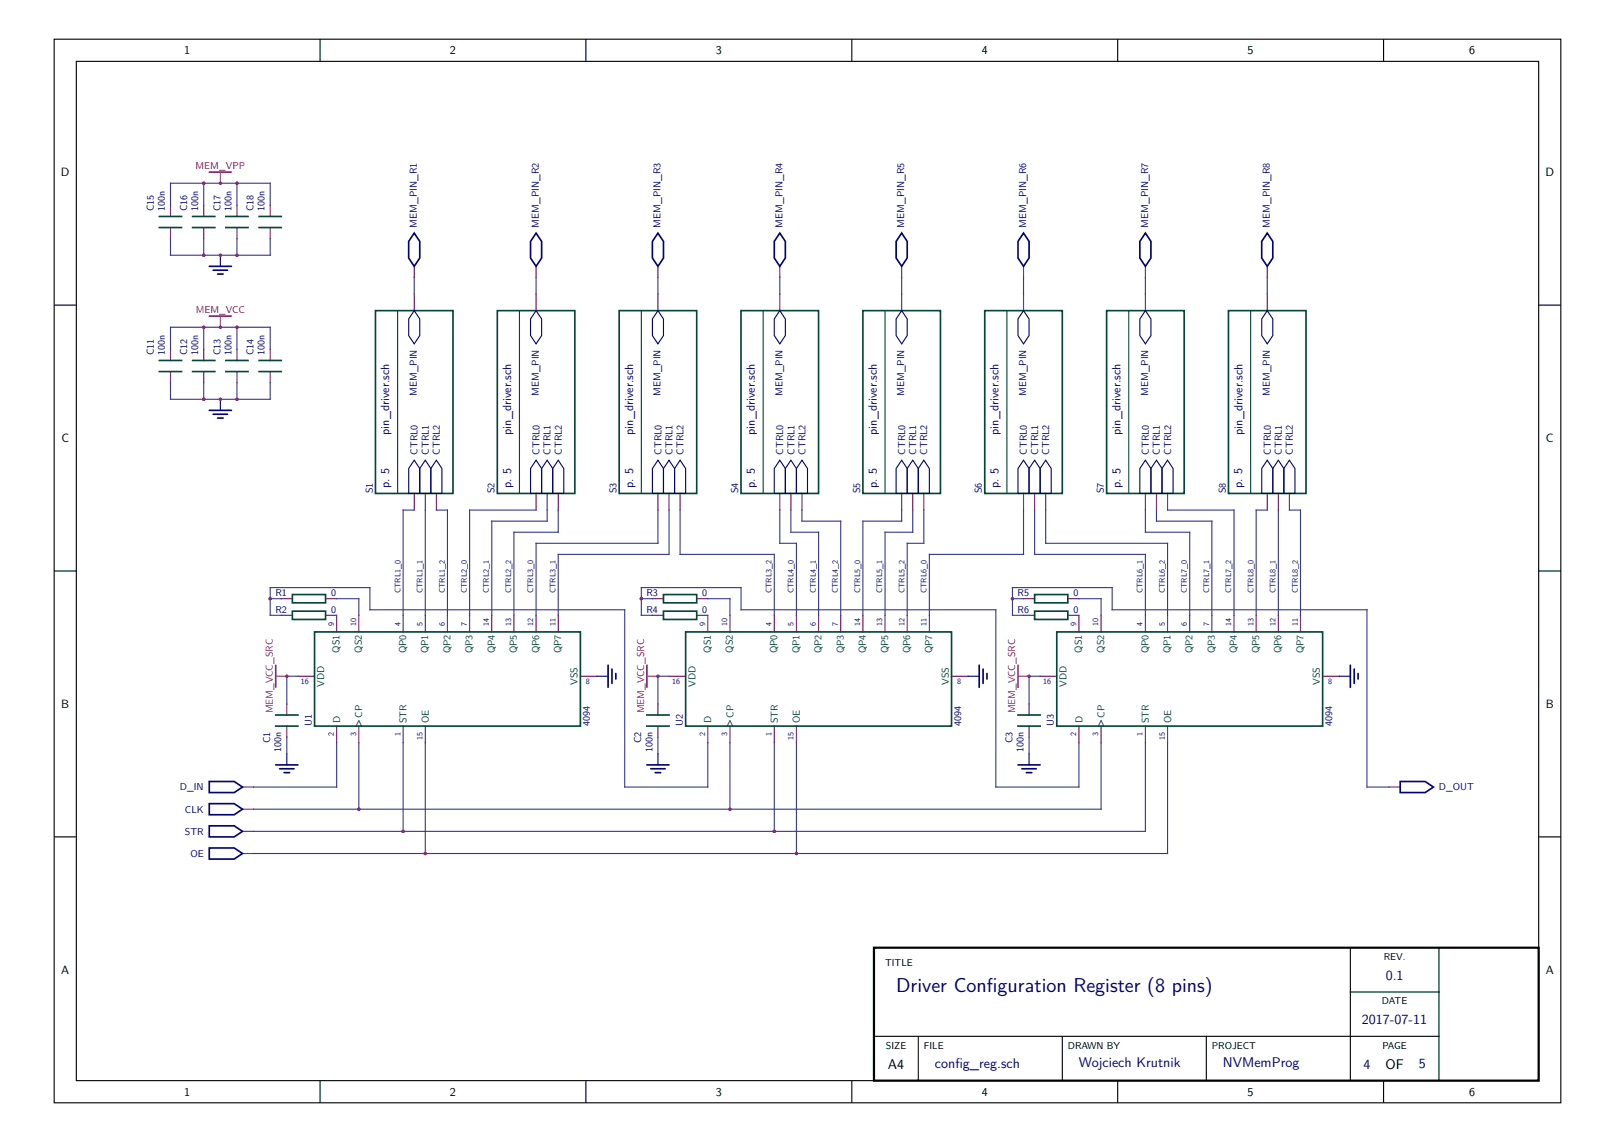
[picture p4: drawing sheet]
<svg xmlns="http://www.w3.org/2000/svg" width="297mm" height="210mm" viewBox="0 0 297 210" stroke-linecap="round" stroke-linejoin="round" font-family="sans-serif">
<g fill="none" stroke="#000" stroke-width=".2">
<path d="M10 7.2h277v195.6h-277zM14 11.3h269v187.4h-269zM58.9 7.2v4.1M107.8 7.2v4.1M156.6 7.2v4.1M205.5 7.2v4.1M254.4 7.2v4.1M10 56.1h4M283 56.1h4M10 105h4M283 105h4M10 153.9h4"/>
<path d="M283 153.9h4M248.3 174.3v24.4M264.6 174.3v24.4M58.9 198.7v4.1M107.8 198.7v4.1M156.6 198.7v4.1M160.7 190.6h103.9M168.9 190.6v8.1M195.4 190.6v8.1M205.5 198.7v4.1M221.8 190.6v8.1M248.3 182.4h16.3"/>
<path d="M254.4 198.7v4.1"/>
</g>
<path d="M160.7 174.3h122.3v24.4h-122.3z" fill="none" stroke="#000" stroke-width=".41"/>
<g fill="none" stroke="#67146a" stroke-width=".2">
<path d="M31.4 37.8v2M37.5 37.8v2M43.6 37.8v2M49.7 37.8v2M31.4 41.8v2.1M37.5 41.8v2.1M43.6 41.8v2.1M49.7 41.8v2.1M76.2 49v2M76.2 54.1v3M98.6 49v2M98.6 54.1v3"/>
<path d="M121 49v2M121 54.1v3M143.4 49v2M143.4 54.1v3M165.8 49v2M165.8 54.1v3M188.2 49v2M188.2 54.1v3M210.6 49v2M210.6 54.1v3M233 49v2M233 54.1v3"/>
<path d="M31.4 64.3v2M31.4 68.3v2.1M37.5 64.3v2M37.5 68.3v2.1M43.6 64.3v2M43.6 68.3v2.1M49.7 64.3v2M49.7 68.3v2.1M76.2 90.7v3.1M78.2 90.7v3.1M80.2 90.7v3.1M98.6 90.7v3.1"/>
<path d="M100.6 90.7v3.1M102.7 90.7v3.1M121 90.7v3.1M123 90.7v3.1M125.1 90.7v3.1M143.4 90.7v3.1M145.4 90.7v3.1M147.5 90.7v3.1M165.8 90.7v3.1M167.9 90.7v3.1M169.9 90.7v3.1M188.2 90.7v3.1"/>
<path d="M190.3 90.7v3.1M192.3 90.7v3.1M210.6 90.7v3.1M212.7 90.7v3.1M214.7 90.7v3.1M233 90.7v3.1M235.1 90.7v3.1M237.1 90.7v3.1M51.7 110.1h2.1M51.7 113.1h2.1M59.9 113.1h2v3.1M59.9 110.1h2"/>
<path d="M66 113.1v3.1M74.1 113.1v3.1M78.2 113.1v3.1M82.3 113.1v3.1M86.4 113.1v3.1M90.4 113.1v3.1M94.5 113.1v3.1M98.6 113.1v3.1M102.7 113.1v3.1M120 110.1h2M120 113.1h2M128.1 113.1h2.1v3.1"/>
<path d="M128.1 110.1h2.1M134.2 113.1v3.1M142.4 113.1v3.1M146.5 113.1v3.1M150.5 113.1v3.1M154.6 113.1v3.1M158.7 113.1v3.1M162.8 113.1v3.1M166.8 113.1v3.1M170.9 113.1v3.1M188.2 110.1h2.1M188.2 113.1h2.1"/>
<path d="M196.4 113.1h2v3.1M196.4 110.1h2M202.5 113.1v3.1M210.6 113.1v3.1M214.7 113.1v3.1M218.8 113.1v3.1M222.9 113.1v3.1M226.9 113.1v3.1M231 113.1v3.1M235.1 113.1v3.1M239.2 113.1v3.1M52.7 129.4v2.1"/>
<path d="M52.7 133.5v2.1M54.8 124.4h3M61.9 133.5v3.1M66 133.5v3.1M74.1 133.5v3.1M78.2 133.5v3.1M106.7 124.4h3.1M121 129.4v2.1M121 133.5v2.1M123 124.4h3.1M130.2 133.5v3.1M134.2 133.5v3.1"/>
<path d="M142.4 133.5v3.1M146.5 133.5v3.1M175 124.4h3M189.2 129.4v2.1M189.2 133.5v2.1M191.3 124.4h3M198.4 133.5v3.1M202.5 133.5v3.1M210.6 133.5v3.1M214.7 133.5v3.1M243.2 124.4h3.1M44.6 144.7h2"/>
<path d="M44.6 148.8h2M44.6 157h2M44.6 152.9h2M255.5 144.7h2"/>
</g>
<path d="M65.5 133.5l.5-1 .5 1M133.7 133.5l.5-1 .5 1M202 133.5l.5-1 .5 1" fill="none" stroke="#008b8b" stroke-width=".2"/>
<g fill="none" stroke="#034536" stroke-width=".31">
<path d="M29.3 39.8h4.1M35.4 39.8h4.1M41.5 39.8h4.1M47.7 39.8h4M29.3 41.8h4.1M35.4 41.8h4.1M41.5 41.8h4.1M47.7 41.8h4M69 57.1h14.3v33.6h-14.3zM91.5 57.1h14.2v33.6h-14.2zM113.9 57.1h14.2v33.6h-14.2zM136.3 57.1h14.2v33.6h-14.2z"/>
<path d="M158.7 57.1h14.2v33.6h-14.2zM181.1 57.1h14.3v33.6h-14.3zM203.5 57.1h14.3v33.6h-14.3zM225.9 57.1h14.3v33.6h-14.3zM29.3 66.3h4.1M29.3 68.3h4.1M35.4 66.3h4.1M35.4 68.3h4.1M41.5 66.3h4.1M41.5 68.3h4.1M47.7 66.3h4M47.7 68.3h4"/>
<path d="M53.8 109.3h6.1v1.6h-6.1zM53.8 112.4h6.1v1.5h-6.1zM57.8 116.2h48.9v17.3h-48.9zM122 109.3h6.1v1.6h-6.1zM122 112.4h6.1v1.5h-6.1zM126.1 116.2h48.9v17.3h-48.9zM190.3 109.3h6.1v1.6h-6.1zM190.3 112.4h6.1v1.5h-6.1zM194.3 116.2h48.9v17.3h-48.9zM50.7 131.5h4.1M50.7 133.5h4.1M119 131.5h4"/>
<path d="M119 133.5h4M187.2 131.5h4.1M187.2 133.5h4.1"/>
</g>
<path d="M40.5 31.7v2M40.5 58.1v2.1M50.7 124.4h2M119 124.4h2M187.2 124.4h2" fill="none" stroke="#b82e2e" stroke-width=".2"/>
<path d="M38.5 31.7h4.1M38.5 58.1h4.1M50.7 122.3v4.1M119 122.3v4.1M187.2 122.3v4.1" fill="none" stroke="#b82e2e" stroke-width=".31"/>
<g fill="none" stroke="#000275" stroke-width=".2">
<path d="M40.5 46.9v2.1M76.2 57.1l1 1.6v3l-1 1.5-1-1.5v-3zM98.6 57.1l1 1.6v3l-1 1.5-1-1.5v-3zM121 57.1l1 1.6v3l-1 1.5-1-1.5v-3zM143.4 57.1l1 1.6v3l-1 1.5-1-1.5v-3zM165.8 57.1l1 1.6v3l-1 1.5-1-1.5v-3zM188.2 57.1l1 1.6v3l-1 1.5-1-1.5v-3zM210.6 57.1l1.1 1.6v3l-1.1 1.5-1-1.5v-3zM233 57.1l1.1 1.6v3l-1.1 1.5-1-1.5v-3zM40.5 73.4v2.1M76.2 84.6l1 1.6v4.5h-2v-4.5zM78.2 84.6l1 1.6v4.5h-2v-4.5z"/>
<path d="M80.2 84.6l1.1 1.6v4.5h-2.1v-4.5zM98.6 84.6l1 1.6v4.5h-2v-4.5zM100.6 84.6l1 1.6v4.5h-2v-4.5zM102.7 84.6l1 1.6v4.5h-2.1v-4.5zM121 84.6l1 1.6v4.5h-2v-4.5zM123 84.6l1.1 1.6v4.5h-2.1v-4.5zM125.1 84.6l1 1.6v4.5h-2v-4.5zM143.4 84.6l1 1.6v4.5h-2v-4.5zM145.4 84.6l1.1 1.6v4.5h-2.1v-4.5zM147.5 84.6l1 1.6v4.5h-2v-4.5zM165.8 84.6l1 1.6v4.5h-2v-4.5zM167.9 84.6l1 1.6v4.5h-2.1v-4.5z"/>
<path d="M169.9 84.6l1 1.6v4.5h-2v-4.5zM188.2 84.6l1 1.6v4.5h-2v-4.5zM190.3 84.6l1 1.6v4.5h-2.1v-4.5zM192.3 84.6l1 1.6v4.5h-2v-4.5zM210.6 84.6l1.1 1.6v4.5h-2.1v-4.5zM212.7 84.6l1 1.6v4.5h-2v-4.5zM214.7 84.6l1 1.6v4.5h-2v-4.5zM233 84.6l1.1 1.6v4.5h-2.1v-4.5zM235.1 84.6l1 1.6v4.5h-2v-4.5zM237.1 84.6l1 1.6v4.5h-2v-4.5zM52.7 138.6v2.1M109.8 124.4h2"/>
<path d="M121 138.6v2.1M178 124.4h2.1M189.2 138.6v2.1M246.3 124.4h2"/>
</g>
<g fill="none" stroke="#000275" stroke-width=".31">
<path d="M38.5 49h4.1M39.2 49.7h2.6M40 50.4h1M76.2 42.9l1 1.5v3l-1 1.6-1-1.6v-3zM98.6 42.9l1 1.5v3l-1 1.6-1-1.6v-3zM121 42.9l1 1.5v3l-1 1.6-1-1.6v-3zM143.4 42.9l1 1.5v3l-1 1.6-1-1.6v-3zM165.8 42.9l1 1.5v3l-1 1.6-1-1.6v-3zM188.2 42.9l1 1.5v3l-1 1.6-1-1.6v-3zM210.6 42.9l1.1 1.5v3l-1.1 1.6-1-1.6v-3zM233 42.9l1.1 1.5v3l-1.1 1.6-1-1.6v-3zM38.5 75.5h4.1"/>
<path d="M39.2 76.2h2.6M40 76.9h1M111.8 122.3v4.1M112.5 123v2.7M113.3 123.8v1.1M180.1 122.3v4.1M180.8 123v2.7M181.5 123.8v1.1M248.3 122.3v4.1M249 123v2.7M249.8 123.8v1.1M38.5 143.7h4.6l1.5 1-1.5 1h-4.6z"/>
<path d="M38.5 147.8h4.6l1.5 1-1.5 1h-4.6zM38.5 155.9h4.6l1.5 1.1-1.5 1h-4.6zM38.5 151.9h4.6l1.5 1-1.5 1h-4.6zM50.7 140.7h4.1M51.4 141.4h2.7M52.2 142.1h1.1M119 140.7h4M119.7 141.4h2.6M120.5 142.1h1M187.2 140.7h4.1M187.9 141.4h2.7M188.7 142.1h1.1"/>
<path d="M257.5 143.7h4.6l1.5 1-1.5 1h-4.6z"/>
</g>
<g fill="none" stroke="#353691" stroke-width=".2">
<path d="M31.4 37.8v-4.1h18.3v4.1M37.5 33.7v4.1M43.6 33.7v4.1M31.4 43.9v3h18.3v-3M37.5 43.9v3M43.6 43.9v3M76.2 51v3.1M98.6 51v3.1M121 51v3.1M143.4 51v3.1M165.8 51v3.1M188.2 51v3.1"/>
<path d="M210.6 51v3.1M233 51v3.1M31.4 64.3v-4.1h18.3v4.1M31.4 70.4v3h18.3v-3M37.5 60.2v4.1M37.5 70.4v3M43.6 60.2v4.1M43.6 70.4v3M76.2 93.8h-2.1v19.3M78.2 93.8v19.3M80.2 93.8h2.1v19.3M98.6 93.8h-12.2v19.3"/>
<path d="M100.6 93.8v2h-10.2v17.3M102.7 93.8v4.1h-8.2v15.2M121 93.8v6.1h-22.4v13.2M123 93.8v8.1h-20.3v11.2M125.1 93.8v8.1h17.3v11.2M143.4 93.8v6.1h3.1v13.2M145.4 93.8v4.1h5.1v15.2M147.5 93.8v2h7.1v17.3M165.8 93.8v2h-7.1v17.3M167.9 93.8v4.1h-5.1v15.2M169.9 93.8v6.1h-3.1v13.2M188.2 93.8v8.1h-17.3v11.2"/>
<path d="M190.3 93.8v8.1h20.3v11.2M192.3 93.8v6.1h22.4v13.2M210.6 93.8v4.1h8.2v15.2M212.7 93.8v2h10.2v17.3M214.7 93.8h12.2v19.3M233 93.8h-2v19.3M235.1 93.8v19.3M237.1 93.8h2.1v19.3M49.7 110.1h2M51.7 113.1h-2v-5h18.3v4h46.9v32.6h15.3v-8.1M61.9 110.1h4.1v3M117.9 110.1h2.1"/>
<path d="M120 113.1h-2.1v-5h18.4v4h46.8v32.6h15.3v-8.1M130.2 110.1h4v3M186.2 110.1h2M188.2 113.1h-2v-5h18.3v4h46.9v32.6h4.1M198.4 110.1h4.1v3M52.7 135.6v3M54.8 124.4h-2.1v5M61.9 136.6v8.1h-15.3M66 136.6v12.2M74.1 136.6v16.3M78.2 136.6v20.4M121 135.6v3"/>
<path d="M123 124.4h-2v5M134.2 136.6v12.2M142.4 136.6v16.3M146.5 136.6v20.4M189.2 135.6v3M191.3 124.4h-2.1v5M202.5 136.6v12.2h-155.9M210.6 136.6v16.3h-164M214.7 136.6v20.4h-168.1"/>
</g>
<path d="M73.1 57.1v33.6M95.5 57.1v33.6M117.9 57.1v33.6M140.4 57.1v33.6M162.8 57.1v33.6M185.2 57.1v33.6M207.6 57.1v33.6M230 57.1v33.6" fill="none" stroke="#034536" stroke-width=".2"/>
<g fill="#8f3591">
<path d="M120.8 124.1h.4l.1 .3-.1 .2h-.4l-.1-.2z"/>
<path d="M52.5 124.1h.5l.1 .3-.1 .2h-.5l-.1-.2z"/>
<path d="M189 124.1h.5l.1 .3-.1 .2h-.5l-.1-.2z"/>
<path d="M65.8 148.6h.4l.1 .2-.1 .2h-.4l-.1-.2z"/>
<path d="M134 148.6h.4l.1 .2-.1 .2h-.4l-.1-.2z"/>
<path d="M78 156.7h.4l.1 .3-.1 .2h-.4l-.1-.2z"/>
<path d="M146.3 156.7h.4l.1 .3-.1 .2h-.4l-.1-.2z"/>
<path d="M73.9 152.6h.4l.1 .3-.1 .2h-.4l-.1-.2z"/>
<path d="M142.2 152.6h.4l.1 .3-.1 .2h-.4l-.1-.2z"/>
<path d="M40.3 59.9h.4l.1 .3-.1 .2h-.4l-.1-.2z"/>
<path d="M40.3 33.5h.4l.1 .2-.1 .2h-.4l-.1-.2z"/>
<path d="M37.3 59.9h.4l.1 .3-.1 .2h-.4l-.1-.2z"/>
<path d="M40.3 73.2h.4l.1 .2-.1 .3h-.4l-.1-.3z"/>
<path d="M37.3 73.2h.4l.1 .2-.1 .3h-.4l-.1-.3z"/>
<path d="M40.3 46.7h.4l.1 .2-.1 .3h-.4l-.1-.3z"/>
<path d="M43.4 59.9h.4l.1 .3-.1 .2h-.4l-.1-.2z"/>
<path d="M43.4 73.2h.4l.1 .2-.1 .3h-.4l-.1-.3z"/>
<path d="M43.4 33.5h.4l.1 .2-.1 .2h-.4l-.1-.2z"/>
<path d="M37.3 33.5h.4l.1 .2-.1 .2h-.4l-.1-.2z"/>
<path d="M43.4 46.7h.4l.1 .2-.1 .3h-.4l-.1-.3z"/>
<path d="M37.3 46.7h.4l.1 .2-.1 .3h-.4l-.1-.3z"/>
<path d="M49.5 109.9h.4l.1 .2-.1 .2h-.4l-.1-.2z"/>
<path d="M117.7 109.9h.5v.2v.2h-.5l-.1-.2z"/>
<path d="M186 109.9h.4l.1 .2-.1 .2h-.4l-.1-.2z"/>
</g>
<g font-size="3.7" fill="#000275">
<text x="164.8" y="182.4">Driver Confguration Register (8 pins)</text>
<text x="181.5" y="182.4">i</text>
</g>
<g font-size="2.6" fill="#000275">
<text x="254.8" y="180.2">0.1</text>
<text x="250.5" y="188.4">2017-07-11</text>
<text x="171.9" y="196.3">confg_reg.sch</text>
<text x="175.7" y="196.3">i</text>
<text x="198.4" y="196.3">Wojciech Krutnik</text>
<text x="224.9" y="196.3">NVMemProg</text>
<text x="250.7" y="196.5">4</text>
<text x="260.9" y="196.5">5</text>
</g>
<g font-size="2.6">
<text x="163.3" y="196.6">A4</text>
<text x="254.8" y="196.6">OF</text>
</g>
<g font-size="2.2">
<text x="33.9" y="10">1</text>
<text x="82.8" y="10">2</text>
<text x="131.6" y="10">3</text>
<text x="180.5" y="10">4</text>
<text x="229.4" y="9.9">5</text>
<text x="270.2" y="10">6</text>
<text x="11.2" y="32.4">D</text>
<text x="284.2" y="32.4">D</text>
<text x="11.3" y="81.3">C</text>
<text x="284.3" y="81.3">C</text>
<text x="11.3" y="130.2">B</text>
<text x="284.3" y="130.2">B</text>
<text x="11.3" y="179.1">A</text>
<text x="284.3" y="179.1">A</text>
<text x="33.9" y="201.5">1</text>
<text x="82.8" y="201.5">2</text>
<text x="131.6" y="201.5">3</text>
<text x="180.5" y="201.5">4</text>
<text x="229.4" y="201.5">5</text>
<text x="270.2" y="201.5">6</text>
</g>
<g font-size="2.2" fill="#000275">
<text x="71.6" y="79.9" transform="rotate(-90 71.6 79.9)">pin_driver.sch</text>
<text x="94" y="79.9" transform="rotate(-90 94 79.9)">pin_driver.sch</text>
<text x="116.4" y="79.9" transform="rotate(-90 116.4 79.9)">pin_driver.sch</text>
<text x="138.8" y="79.9" transform="rotate(-90 138.8 79.9)">pin_driver.sch</text>
<text x="161.2" y="79.9" transform="rotate(-90 161.2 79.9)">pin_driver.sch</text>
<text x="183.6" y="79.9" transform="rotate(-90 183.6 79.9)">pin_driver.sch</text>
<text x="206.1" y="79.9" transform="rotate(-90 206.1 79.9)">pin_driver.sch</text>
<text x="228.5" y="79.9" transform="rotate(-90 228.5 79.9)">pin_driver.sch</text>
<text x="71.6" y="89.7" transform="rotate(-90 71.6 89.7)">p. 5</text>
<text x="94" y="89.7" transform="rotate(-90 94 89.7)">p. 5</text>
<text x="116.4" y="89.7" transform="rotate(-90 116.4 89.7)">p. 5</text>
<text x="138.8" y="89.7" transform="rotate(-90 138.8 89.7)">p. 5</text>
<text x="161.2" y="89.7" transform="rotate(-90 161.2 89.7)">p. 5</text>
<text x="183.6" y="89.7" transform="rotate(-90 183.6 89.7)">p. 5</text>
<text x="206.1" y="89.7" transform="rotate(-90 206.1 89.7)">p. 5</text>
<text x="228.5" y="89.7" transform="rotate(-90 228.5 89.7)">p. 5</text>
</g>
<g font-size="1.8" fill="#b82e2e">
<text x="36" y="31.1">MEM_VPP</text>
<text x="36" y="57.6">MEM_VCC</text>
<text x="50.2" y="131.2" transform="rotate(-90 50.2 131.2)">MEM_VCC_SRC</text>
<text x="118.4" y="131.2" transform="rotate(-90 118.4 131.2)">MEM_VCC_SRC</text>
<text x="186.7" y="131.2" transform="rotate(-90 186.7 131.2)">MEM_VCC_SRC</text>
</g>
<g font-size="1.8" fill="#000275">
<text x="28.3" y="38.8" transform="rotate(-90 28.3 38.8)">C15</text>
<text x="30.3" y="38.8" transform="rotate(-90 30.3 38.8)">100n</text>
<text x="34.4" y="38.8" transform="rotate(-90 34.4 38.8)">C16</text>
<text x="36.4" y="38.8" transform="rotate(-90 36.4 38.8)">100n</text>
<text x="40.5" y="38.8" transform="rotate(-90 40.5 38.8)">C17</text>
<text x="42.6" y="38.8" transform="rotate(-90 42.6 38.8)">100n</text>
<text x="46.6" y="38.8" transform="rotate(-90 46.6 38.8)">C18</text>
<text x="48.7" y="38.8" transform="rotate(-90 48.7 38.8)">100n</text>
<text x="76.7" y="41.8" transform="rotate(-90 76.7 41.8)">MEM_PIN_R1</text>
<text x="99.1" y="41.8" transform="rotate(-90 99.1 41.8)">MEM_PIN_R2</text>
<text x="121.5" y="41.8" transform="rotate(-90 121.5 41.8)">MEM_PIN_R3</text>
<text x="143.9" y="41.8" transform="rotate(-90 143.9 41.8)">MEM_PIN_R4</text>
<text x="166.3" y="41.8" transform="rotate(-90 166.3 41.8)">MEM_PIN_R5</text>
<text x="188.7" y="41.8" transform="rotate(-90 188.7 41.8)">MEM_PIN_R6</text>
<text x="211.1" y="41.8" transform="rotate(-90 211.1 41.8)">MEM_PIN_R7</text>
<text x="233.5" y="41.8" transform="rotate(-90 233.5 41.8)">MEM_PIN_R8</text>
<text x="28.3" y="65.3" transform="rotate(-90 28.3 65.3)">C11</text>
<text x="30.3" y="65.3" transform="rotate(-90 30.3 65.3)">100n</text>
<text x="34.4" y="65.3" transform="rotate(-90 34.4 65.3)">C12</text>
<text x="36.4" y="65.3" transform="rotate(-90 36.4 65.3)">100n</text>
<text x="40.5" y="65.3" transform="rotate(-90 40.5 65.3)">C13</text>
<text x="42.6" y="65.3" transform="rotate(-90 42.6 65.3)">100n</text>
<text x="46.6" y="65.3" transform="rotate(-90 46.6 65.3)">C14</text>
<text x="48.7" y="65.3" transform="rotate(-90 48.7 65.3)">100n</text>
<text x="76.7" y="72.8" transform="rotate(-90 76.7 72.8)">MEM_PIN</text>
<text x="99.1" y="72.8" transform="rotate(-90 99.1 72.8)">MEM_PIN</text>
<text x="121.5" y="72.8" transform="rotate(-90 121.5 72.8)">MEM_PIN</text>
<text x="143.9" y="72.8" transform="rotate(-90 143.9 72.8)">MEM_PIN</text>
<text x="166.3" y="72.8" transform="rotate(-90 166.3 72.8)">MEM_PIN</text>
<text x="188.7" y="72.8" transform="rotate(-90 188.7 72.8)">MEM_PIN</text>
<text x="211.1" y="72.8" transform="rotate(-90 211.1 72.8)">MEM_PIN</text>
<text x="233.5" y="72.8" transform="rotate(-90 233.5 72.8)">MEM_PIN</text>
<text x="76.8" y="83.6" transform="rotate(-90 76.8 83.6)">CTRL0</text>
<text x="78.9" y="83.6" transform="rotate(-90 78.9 83.6)">CTRL1</text>
<text x="80.9" y="83.6" transform="rotate(-90 80.9 83.6)">CTRL2</text>
<text x="99.2" y="83.6" transform="rotate(-90 99.2 83.6)">CTRL0</text>
<text x="101.3" y="83.6" transform="rotate(-90 101.3 83.6)">CTRL1</text>
<text x="103.3" y="83.6" transform="rotate(-90 103.3 83.6)">CTRL2</text>
<text x="121.6" y="83.6" transform="rotate(-90 121.6 83.6)">CTRL0</text>
<text x="123.7" y="83.6" transform="rotate(-90 123.7 83.6)">CTRL1</text>
<text x="125.7" y="83.6" transform="rotate(-90 125.7 83.6)">CTRL2</text>
<text x="144" y="83.6" transform="rotate(-90 144 83.6)">CTRL0</text>
<text x="146.1" y="83.6" transform="rotate(-90 146.1 83.6)">CTRL1</text>
<text x="148.1" y="83.6" transform="rotate(-90 148.1 83.6)">CTRL2</text>
<text x="166.4" y="83.6" transform="rotate(-90 166.4 83.6)">CTRL0</text>
<text x="168.5" y="83.6" transform="rotate(-90 168.5 83.6)">CTRL1</text>
<text x="170.5" y="83.6" transform="rotate(-90 170.5 83.6)">CTRL2</text>
<text x="188.9" y="83.6" transform="rotate(-90 188.9 83.6)">CTRL0</text>
<text x="190.9" y="83.6" transform="rotate(-90 190.9 83.6)">CTRL1</text>
<text x="192.9" y="83.6" transform="rotate(-90 192.9 83.6)">CTRL2</text>
<text x="211.3" y="83.6" transform="rotate(-90 211.3 83.6)">CTRL0</text>
<text x="213.3" y="83.6" transform="rotate(-90 213.3 83.6)">CTRL1</text>
<text x="215.4" y="83.6" transform="rotate(-90 215.4 83.6)">CTRL2</text>
<text x="233.7" y="83.6" transform="rotate(-90 233.7 83.6)">CTRL0</text>
<text x="235.7" y="83.6" transform="rotate(-90 235.7 83.6)">CTRL1</text>
<text x="237.8" y="83.6" transform="rotate(-90 237.8 83.6)">CTRL2</text>
<text x="68.5" y="90.7" transform="rotate(-90 68.5 90.7)">S1</text>
<text x="90.9" y="90.7" transform="rotate(-90 90.9 90.7)">S2</text>
<text x="113.4" y="90.7" transform="rotate(-90 113.4 90.7)">S3</text>
<text x="135.8" y="90.7" transform="rotate(-90 135.8 90.7)">S4</text>
<text x="158.2" y="90.7" transform="rotate(-90 158.2 90.7)">S5</text>
<text x="180.6" y="90.7" transform="rotate(-90 180.6 90.7)">S6</text>
<text x="203" y="90.7" transform="rotate(-90 203 90.7)">S7</text>
<text x="225.4" y="90.7" transform="rotate(-90 225.4 90.7)">S8</text>
<text x="50.6" y="109.6">R1</text>
<text x="50.6" y="112.6">R2</text>
<text x="60.9" y="109.6">0</text>
<text x="60.9" y="112.6">0</text>
<text x="118.9" y="109.6">R3</text>
<text x="118.9" y="112.6">R4</text>
<text x="129.1" y="109.6">0</text>
<text x="129.1" y="112.6">0</text>
<text x="187.1" y="109.6">R5</text>
<text x="187.1" y="112.6">R6</text>
<text x="197.4" y="109.6">0</text>
<text x="197.4" y="112.6">0</text>
<text x="49.7" y="136.6" transform="rotate(-90 49.7 136.6)">C1</text>
<text x="57.3" y="133.5" transform="rotate(-90 57.3 133.5)">U1</text>
<text x="108.5" y="133.5" transform="rotate(-90 108.5 133.5)">4094</text>
<text x="117.9" y="136.6" transform="rotate(-90 117.9 136.6)">C2</text>
<text x="125.6" y="133.5" transform="rotate(-90 125.6 133.5)">U2</text>
<text x="176.7" y="133.5" transform="rotate(-90 176.7 133.5)">4094</text>
<text x="186.2" y="136.6" transform="rotate(-90 186.2 136.6)">C3</text>
<text x="193.8" y="133.5" transform="rotate(-90 193.8 133.5)">U3</text>
<text x="245" y="133.5" transform="rotate(-90 245 133.5)">4094</text>
<text x="51.7" y="138.3" transform="rotate(-90 51.7 138.3)">100n</text>
<text x="120" y="138.3" transform="rotate(-90 120 138.3)">100n</text>
<text x="188.2" y="138.3" transform="rotate(-90 188.2 138.3)">100n</text>
<text x="33.1" y="145.2">D_IN</text>
<text x="34" y="149.4">CLK</text>
<text x="264.6" y="145.2">D_OUT</text>
<text x="34" y="153.5">STR</text>
<text x="35" y="157.6">OE</text>
</g>
<g font-size="1.8" fill="#034536">
<text x="62.5" y="120" transform="rotate(-90 62.5 120)">QS1</text>
<text x="66.5" y="120" transform="rotate(-90 66.5 120)">QS2</text>
<text x="74.7" y="120.2" transform="rotate(-90 74.7 120.2)">QP0</text>
<text x="78.8" y="120.2" transform="rotate(-90 78.8 120.2)">QP1</text>
<text x="82.8" y="120.2" transform="rotate(-90 82.8 120.2)">QP2</text>
<text x="86.9" y="120.2" transform="rotate(-90 86.9 120.2)">QP3</text>
<text x="91" y="120.2" transform="rotate(-90 91 120.2)">QP4</text>
<text x="95.1" y="120.2" transform="rotate(-90 95.1 120.2)">QP5</text>
<text x="99.1" y="120.2" transform="rotate(-90 99.1 120.2)">QP6</text>
<text x="103.2" y="120.2" transform="rotate(-90 103.2 120.2)">QP7</text>
<text x="106.2" y="126" transform="rotate(-90 106.2 126)">VSS</text>
<text x="130.7" y="120" transform="rotate(-90 130.7 120)">QS1</text>
<text x="134.8" y="120" transform="rotate(-90 134.8 120)">QS2</text>
<text x="142.9" y="120.2" transform="rotate(-90 142.9 120.2)">QP0</text>
<text x="147" y="120.2" transform="rotate(-90 147 120.2)">QP1</text>
<text x="151.1" y="120.2" transform="rotate(-90 151.1 120.2)">QP2</text>
<text x="155.2" y="120.2" transform="rotate(-90 155.2 120.2)">QP3</text>
<text x="159.2" y="120.2" transform="rotate(-90 159.2 120.2)">QP4</text>
<text x="163.3" y="120.2" transform="rotate(-90 163.3 120.2)">QP5</text>
<text x="167.4" y="120.2" transform="rotate(-90 167.4 120.2)">QP6</text>
<text x="171.5" y="120.2" transform="rotate(-90 171.5 120.2)">QP7</text>
<text x="174.5" y="126" transform="rotate(-90 174.5 126)">VSS</text>
<text x="199" y="120" transform="rotate(-90 199 120)">QS1</text>
<text x="203" y="120" transform="rotate(-90 203 120)">QS2</text>
<text x="211.2" y="120.2" transform="rotate(-90 211.2 120.2)">QP0</text>
<text x="215.3" y="120.2" transform="rotate(-90 215.3 120.2)">QP1</text>
<text x="219.3" y="120.2" transform="rotate(-90 219.3 120.2)">QP2</text>
<text x="223.4" y="120.2" transform="rotate(-90 223.4 120.2)">QP3</text>
<text x="227.5" y="120.2" transform="rotate(-90 227.5 120.2)">QP4</text>
<text x="231.6" y="120.2" transform="rotate(-90 231.6 120.2)">QP5</text>
<text x="235.6" y="120.2" transform="rotate(-90 235.6 120.2)">QP6</text>
<text x="239.7" y="120.2" transform="rotate(-90 239.7 120.2)">QP7</text>
<text x="242.7" y="126" transform="rotate(-90 242.7 126)">VSS</text>
<text x="59.6" y="126.3" transform="rotate(-90 59.6 126.3)">VDD</text>
<text x="66.6" y="132" transform="rotate(-90 66.6 132)">CP</text>
<text x="127.9" y="126.3" transform="rotate(-90 127.9 126.3)">VDD</text>
<text x="134.9" y="132" transform="rotate(-90 134.9 132)">CP</text>
<text x="196.1" y="126.3" transform="rotate(-90 196.1 126.3)">VDD</text>
<text x="203.1" y="132" transform="rotate(-90 203.1 132)">CP</text>
<text x="62.6" y="133" transform="rotate(-90 62.6 133)">D</text>
<text x="74.8" y="133" transform="rotate(-90 74.8 133)">STR</text>
<text x="78.8" y="133" transform="rotate(-90 78.8 133)">OE</text>
<text x="130.8" y="133" transform="rotate(-90 130.8 133)">D</text>
<text x="143" y="133" transform="rotate(-90 143 133)">STR</text>
<text x="147.1" y="133" transform="rotate(-90 147.1 133)">OE</text>
<text x="199.1" y="133" transform="rotate(-90 199.1 133)">D</text>
<text x="211.3" y="133" transform="rotate(-90 211.3 133)">STR</text>
<text x="215.4" y="133" transform="rotate(-90 215.4 133)">OE</text>
</g>
<g font-size="1.8">
<text x="162.8" y="177.6">TITLE</text>
<text x="254.5" y="176.6">REV.</text>
<text x="254.1" y="184.7">DATE</text>
<text x="162.9" y="192.9">SIZE</text>
<text x="169.9" y="192.9">FILE</text>
<text x="196.4" y="192.9">DRAWN BY</text>
<text x="222.9" y="192.9">PROJECT</text>
<text x="254.2" y="192.9">PAGE</text>
</g>
<g font-size="1.5" fill="#000275">
<text x="73.6" y="109.1" transform="rotate(-90 73.6 109.1)">CTRL1_0</text>
<text x="77.7" y="109.1" transform="rotate(-90 77.7 109.1)">CTRL1_1</text>
<text x="81.8" y="109.1" transform="rotate(-90 81.8 109.1)">CTRL1_2</text>
<text x="85.9" y="109.1" transform="rotate(-90 85.9 109.1)">CTRL2_0</text>
<text x="89.9" y="109.1" transform="rotate(-90 89.9 109.1)">CTRL2_1</text>
<text x="94" y="109.1" transform="rotate(-90 94 109.1)">CTRL2_2</text>
<text x="98.1" y="109.1" transform="rotate(-90 98.1 109.1)">CTRL3_0</text>
<text x="102.2" y="109.1" transform="rotate(-90 102.2 109.1)">CTRL3_1</text>
<text x="141.9" y="109.1" transform="rotate(-90 141.9 109.1)">CTRL3_2</text>
<text x="146" y="109.1" transform="rotate(-90 146 109.1)">CTRL4_0</text>
<text x="150" y="109.1" transform="rotate(-90 150 109.1)">CTRL4_1</text>
<text x="154.1" y="109.1" transform="rotate(-90 154.1 109.1)">CTRL4_2</text>
<text x="158.2" y="109.1" transform="rotate(-90 158.2 109.1)">CTRL5_0</text>
<text x="162.3" y="109.1" transform="rotate(-90 162.3 109.1)">CTRL5_1</text>
<text x="166.3" y="109.1" transform="rotate(-90 166.3 109.1)">CTRL5_2</text>
<text x="170.4" y="109.1" transform="rotate(-90 170.4 109.1)">CTRL6_0</text>
<text x="210.1" y="109.1" transform="rotate(-90 210.1 109.1)">CTRL6_1</text>
<text x="214.2" y="109.1" transform="rotate(-90 214.2 109.1)">CTRL6_2</text>
<text x="218.3" y="109.1" transform="rotate(-90 218.3 109.1)">CTRL7_0</text>
<text x="222.4" y="109.1" transform="rotate(-90 222.4 109.1)">CTRL7_1</text>
<text x="226.4" y="109.1" transform="rotate(-90 226.4 109.1)">CTRL7_2</text>
<text x="230.5" y="109.1" transform="rotate(-90 230.5 109.1)">CTRL8_0</text>
<text x="234.6" y="109.1" transform="rotate(-90 234.6 109.1)">CTRL8_1</text>
<text x="238.7" y="109.1" transform="rotate(-90 238.7 109.1)">CTRL8_2</text>
<text x="61.4" y="115.2" transform="rotate(-90 61.4 115.2)">9</text>
<text x="65.5" y="115.2" transform="rotate(-90 65.5 115.2)">10</text>
<text x="73.6" y="115.2" transform="rotate(-90 73.6 115.2)">4</text>
<text x="77.7" y="115.2" transform="rotate(-90 77.7 115.2)">5</text>
<text x="81.8" y="115.2" transform="rotate(-90 81.8 115.2)">6</text>
<text x="85.9" y="115.2" transform="rotate(-90 85.9 115.2)">7</text>
<text x="89.9" y="115.2" transform="rotate(-90 89.9 115.2)">14</text>
<text x="94" y="115.2" transform="rotate(-90 94 115.2)">13</text>
<text x="98.1" y="115.2" transform="rotate(-90 98.1 115.2)">12</text>
<text x="102.2" y="115.2" transform="rotate(-90 102.2 115.2)">11</text>
<text x="129.7" y="115.2" transform="rotate(-90 129.7 115.2)">9</text>
<text x="133.7" y="115.2" transform="rotate(-90 133.7 115.2)">10</text>
<text x="141.9" y="115.2" transform="rotate(-90 141.9 115.2)">4</text>
<text x="146" y="115.2" transform="rotate(-90 146 115.2)">5</text>
<text x="150" y="115.2" transform="rotate(-90 150 115.2)">6</text>
<text x="154.1" y="115.2" transform="rotate(-90 154.1 115.2)">7</text>
<text x="158.2" y="115.2" transform="rotate(-90 158.2 115.2)">14</text>
<text x="162.3" y="115.2" transform="rotate(-90 162.3 115.2)">13</text>
<text x="166.3" y="115.2" transform="rotate(-90 166.3 115.2)">12</text>
<text x="170.4" y="115.2" transform="rotate(-90 170.4 115.2)">11</text>
<text x="197.9" y="115.2" transform="rotate(-90 197.9 115.2)">9</text>
<text x="202" y="115.2" transform="rotate(-90 202 115.2)">10</text>
<text x="210.1" y="115.2" transform="rotate(-90 210.1 115.2)">4</text>
<text x="214.2" y="115.2" transform="rotate(-90 214.2 115.2)">5</text>
<text x="218.3" y="115.2" transform="rotate(-90 218.3 115.2)">6</text>
<text x="222.4" y="115.2" transform="rotate(-90 222.4 115.2)">7</text>
<text x="226.4" y="115.2" transform="rotate(-90 226.4 115.2)">14</text>
<text x="230.5" y="115.2" transform="rotate(-90 230.5 115.2)">13</text>
<text x="234.6" y="115.2" transform="rotate(-90 234.6 115.2)">12</text>
<text x="238.7" y="115.2" transform="rotate(-90 238.7 115.2)">11</text>
<text x="55.3" y="125.9">16</text>
<text x="107.8" y="125.9">8</text>
<text x="123.6" y="125.9">16</text>
<text x="176" y="125.9">8</text>
<text x="191.8" y="125.9">16</text>
<text x="244.3" y="125.9">8</text>
<text x="61.4" y="135.3" transform="rotate(-90 61.4 135.3)">2</text>
<text x="65.5" y="135.3" transform="rotate(-90 65.5 135.3)">3</text>
<text x="73.6" y="135.3" transform="rotate(-90 73.6 135.3)">1</text>
<text x="77.7" y="136" transform="rotate(-90 77.7 136)">15</text>
<text x="129.7" y="135.3" transform="rotate(-90 129.7 135.3)">2</text>
<text x="133.7" y="135.3" transform="rotate(-90 133.7 135.3)">3</text>
<text x="141.9" y="135.3" transform="rotate(-90 141.9 135.3)">1</text>
<text x="146" y="136" transform="rotate(-90 146 136)">15</text>
<text x="197.9" y="135.3" transform="rotate(-90 197.9 135.3)">2</text>
<text x="202" y="135.3" transform="rotate(-90 202 135.3)">3</text>
<text x="210.1" y="135.3" transform="rotate(-90 210.1 135.3)">1</text>
<text x="214.2" y="136" transform="rotate(-90 214.2 136)">15</text>
</g>
</svg>
